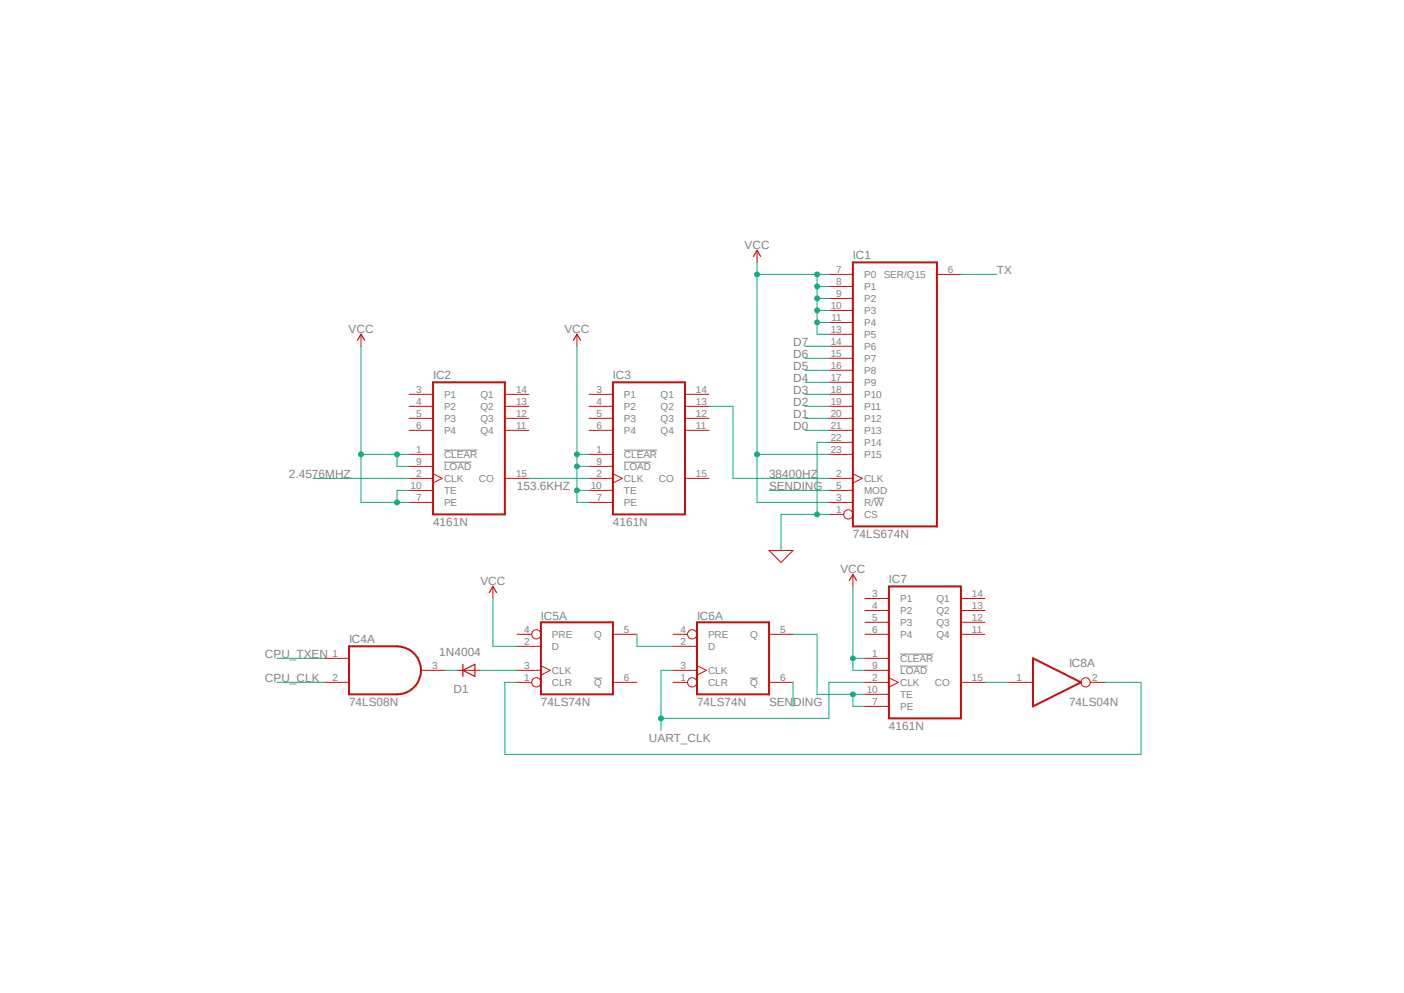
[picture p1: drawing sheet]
<svg xmlns="http://www.w3.org/2000/svg" width="297mm" height="210mm" viewBox="0 0 297 210" stroke-linecap="round" stroke-linejoin="round" font-family="sans-serif">
<path d="M55.5 50.1l186.1 109.6M241.6 50.1l-186.1 109.6" fill="none" stroke="#fff" stroke-width=".21"/>
<path d="M93.9 95.2h7.1M93.9 97.7h5.8M132 95.2h7M132 97.7h5.8M184.9 105.4h2.1M190.4 138.3h7M125.7 143.4h1.6M158.7 143.4h1.6M190.4 140.9h5.8" fill="none" stroke="#808080" stroke-width=".21"/>
<path d="M180.4 55.5h17.8v55.8h-17.8zM91.6 80.9h15.2v27.9h-15.2zM129.7 80.9h15.2v27.9h-15.2zM73.8 136.7h10.2a5.1 5.1 0 0 1 5.1 5.1 5.1 5.1 0 0 1-5.1 5.1h-10.2zM114.4 131.6h15.3v15.3h-15.3zM147.4 131.6h15.3v15.3h-15.3zM188 124h15.3v27.9h-15.3zM218.5 139.2l10.2 5.1-10.2 5.1z" fill="none" stroke="#c90d0c" stroke-width=".42"/>
<g fill="none" stroke="#c90d0c" stroke-width=".21">
<path d="M160.1 53v2.5M175.3 58h5.1M198.2 58h5.1M76.4 70.7v2.5M122 70.7v2.5M175.3 60.6h5.1M175.3 63.1h5.1M175.3 65.7h5.1M175.3 68.2h5.1M175.3 70.7h5.1M175.3 73.2h5.1M175.3 75.8h5.1"/>
<path d="M175.3 78.3h5.1M86.5 83.4h5.1M86.5 85.9h5.1M86.5 88.5h5.1M86.5 91h5.1M86.5 96.1h5.1M86.5 98.6h5.1M106.8 83.4h5.1M106.8 85.9h5.1M106.8 88.5h5.1M106.8 91h5.1M124.6 83.4h5.1"/>
<path d="M124.6 85.9h5.1M124.6 88.5h5.1M124.6 91h5.1M124.6 96.1h5.1M124.6 98.6h5.1M144.9 83.4h5.1M144.9 85.9h5.1M144.9 88.5h5.1M144.9 91h5.1M175.3 80.9h5.1M175.3 83.4h5.1M175.3 85.9h5.1"/>
<path d="M175.3 88.5h5.1M175.3 91h5.1M175.3 93.6h5.1M175.3 96.1h5.1M86.5 101.2h5.1M86.5 106.3h5.1M86.5 103.7h5.1M91.6 100.2l2 1-2 1M106.8 101.2h5.1M124.6 101.2h5.1M124.6 106.3h5.1M124.6 103.7h5.1"/>
<path d="M129.7 100.2l2 1-2 1M144.9 101.2h5.1M162.7 116.4h5.1l-2.6 2.6zM175.3 108.8h3.2M175.3 101.2h5.1M175.3 106.3h5.1M175.3 103.7h5.1M180.4 100.2l2 1-2 1M68.7 139.2h5.1M104.3 124v2.6M109.3 136.7h5.1M109.3 134.2h3.1"/>
<path d="M129.7 134.2h5M142.4 136.7h5M142.4 134.2h3.1M162.7 134.2h5.1M180.4 121.5v2.5M183 139.2h5M183 134.2h5M183 126.6h5M183 129.1h5M183 131.6h5M203.3 134.2h5.1M203.3 126.6h5.1"/>
<path d="M203.3 129.1h5.1M203.3 131.6h5.1M68.7 144.3h5.1M89.1 141.8h5M96.6 141.8h5.1M109.3 144.3h3.1M109.3 141.8h5.1M114.4 140.8l2 1-2 1M129.7 144.3h5M142.4 144.3h3.1M142.4 141.8h5M147.4 140.8l2 1-2 1"/>
<path d="M162.7 144.3h5.1M183 144.3h5M183 141.8h5M183 146.9h5M183 149.4h5M188 143.3l2 1-2 1M203.3 144.3h5.1M213.4 144.3h5.1M230.7 144.3h3.1"/>
<circle cx="179.4" cy="108.8" r=".98"/>
<circle cx="113.4" cy="134.2" r=".98"/>
<circle cx="146.4" cy="134.2" r=".98"/>
<circle cx="113.4" cy="144.3" r=".98"/>
<circle cx="146.4" cy="144.3" r=".98"/>
<circle cx="229.7" cy="144.3" r=".98"/>
</g>
<path d="M159.4 54.2l.7-1.2 .8 1.2M75.6 72l.8-1.3 .7 1.3M121.3 72l.7-1.3 .8 1.3M103.5 125.3l.8-1.3 .7 1.3M179.7 122.8l.7-1.3 .8 1.3M97.9 141.8l2.6-1.3v2.5zM97.9 140.5v2.5" fill="none" stroke="#c90d0c" stroke-width=".25"/>
<path d="M86.5 103.7h-2.5v2.6h2.5M111.9 101.2h12.7" fill="none" stroke="#0dab76" stroke-width=".21"/>
<circle cx="84" cy="106.3" r=".51" fill="#0dab76"/>
<g fill="none" stroke="#0dab76" stroke-width=".21">
<path d="M76.4 73.2v33.1h7.6M76.4 96.1h10.1M84 96.1v2.5h2.5"/>
<circle cx="84" cy="106.3" r=".51"/>
</g>
<circle cx="76.4" cy="96.1" r=".51" fill="#0dab76"/>
<circle cx="76.4" cy="96.1" r=".51" fill="none" stroke="#0dab76" stroke-width=".21"/>
<circle cx="84" cy="96.1" r=".51" fill="#0dab76"/>
<g fill="none" stroke="#0dab76" stroke-width=".21">
<path d="M122 73.2v22.9h2.6"/>
<circle cx="84" cy="96.1" r=".51"/>
</g>
<circle cx="122" cy="96.1" r=".51" fill="#0dab76"/>
<g fill="none" stroke="#0dab76" stroke-width=".21">
<path d="M122 98.6h2.6M122 96.1v10.2h2.6M122 103.7h2.6"/>
<circle cx="122" cy="96.1" r=".51"/>
</g>
<circle cx="122" cy="103.7" r=".51" fill="#0dab76"/>
<circle cx="122" cy="103.7" r=".51" fill="none" stroke="#0dab76" stroke-width=".21"/>
<circle cx="122" cy="98.6" r=".51" fill="#0dab76"/>
<g fill="none" stroke="#0dab76" stroke-width=".21">
<path d="M160.1 55.5v50.8h15.2M160.1 96.1h15.2"/>
<circle cx="122" cy="98.6" r=".51"/>
</g>
<circle cx="160.1" cy="96.1" r=".51" fill="#0dab76"/>
<g fill="none" stroke="#0dab76" stroke-width=".21">
<path d="M172.8 58h2.5"/>
<circle cx="160.1" cy="96.1" r=".51"/>
</g>
<circle cx="160.1" cy="58" r=".51" fill="#0dab76"/>
<g fill="none" stroke="#0dab76" stroke-width=".21">
<path d="M160.1 58h12.7v2.6h2.5"/>
<circle cx="160.1" cy="58" r=".51"/>
</g>
<circle cx="172.8" cy="58" r=".51" fill="#0dab76"/>
<g fill="none" stroke="#0dab76" stroke-width=".21">
<path d="M172.8 60.6v2.5"/>
<circle cx="172.8" cy="58" r=".51"/>
</g>
<circle cx="172.8" cy="60.6" r=".51" fill="#0dab76"/>
<g fill="none" stroke="#0dab76" stroke-width=".21">
<path d="M175.3 63.1h-2.5v2.6"/>
<circle cx="172.8" cy="60.6" r=".51"/>
</g>
<circle cx="172.8" cy="63.1" r=".51" fill="#0dab76"/>
<g fill="none" stroke="#0dab76" stroke-width=".21">
<path d="M175.3 65.7h-2.5v2.5"/>
<circle cx="172.8" cy="63.1" r=".51"/>
</g>
<circle cx="172.8" cy="65.7" r=".51" fill="#0dab76"/>
<g fill="none" stroke="#0dab76" stroke-width=".21">
<path d="M175.3 68.2h-2.5v2.5"/>
<circle cx="172.8" cy="65.7" r=".51"/>
</g>
<circle cx="172.8" cy="68.2" r=".51" fill="#0dab76"/>
<g fill="none" stroke="#0dab76" stroke-width=".21">
<path d="M172.8 70.7h2.5M104.3 126.6v10.1h5M180.4 139.2h2.6M180.4 124v17.8h2.6"/>
<circle cx="172.8" cy="68.2" r=".51"/>
</g>
<circle cx="180.4" cy="139.2" r=".51" fill="#0dab76"/>
<g fill="none" stroke="#0dab76" stroke-width=".21">
<path d="M175.3 93.6h-2.5v15.2M175.3 108.8h-10.1v7.6"/>
<circle cx="180.4" cy="139.2" r=".51"/>
</g>
<circle cx="172.8" cy="108.8" r=".51" fill="#0dab76"/>
<g fill="none" stroke="#0dab76" stroke-width=".21">
<path d="M203.3 58h7.6M170.3 78.3h5M170.3 75.8h5M170.3 73.2h5M170.3 91h5M170.3 88.5h5M170.3 85.9h5M170.3 83.4h5M170.3 80.9h5M162.7 103.7h12.6M58.6 139.2h10.1M134.7 134.2v2.5h7.7"/>
<path d="M58.6 144.3h10.1M94.1 141.8h2.5M101.7 141.8h7.6M142.4 141.8h-2.6v12.7M167.8 144.3v5.1M183 144.3h-7.7v7.6h-35.5"/>
<circle cx="172.8" cy="108.8" r=".51"/>
</g>
<circle cx="139.8" cy="151.9" r=".51" fill="#0dab76"/>
<g fill="none" stroke="#0dab76" stroke-width=".21">
<path d="M172.8 134.2v12.7h10.2M180.4 146.9v2.5h2.6"/>
<circle cx="139.8" cy="151.9" r=".51"/>
</g>
<circle cx="180.4" cy="146.9" r=".51" fill="#0dab76"/>
<g fill="none" stroke="#0dab76" stroke-width=".21">
<path d="M150 85.9h5.1v15.3h20.2M66.2 101.2h20.3M167.8 134.2h5M109.3 144.3h-2.5v15.3h134.6v-15.3h-7.6M208.4 144.3h5"/>
<circle cx="180.4" cy="146.9" r=".51"/>
</g>
<g font-size="2.5" fill="#808080">
<text x="157.5" y="52.7">VCC</text>
<text x="180.4" y="54.9">IC1</text>
<text x="210.9" y="58">TX</text>
<text x="73.7" y="70.5">VCC</text>
<text x="119.4" y="70.5">VCC</text>
<text x="167.8" y="75.8">D6</text>
<text x="167.8" y="73.2">D7</text>
<text x="91.6" y="80.2">IC2</text>
<text x="129.7" y="80.2">IC3</text>
<text x="167.8" y="83.4">D3</text>
<text x="167.8" y="80.9">D4</text>
<text x="167.8" y="78.3">D5</text>
<text x="167.8" y="88.5">D1</text>
<text x="167.8" y="85.9">D2</text>
<text x="167.8" y="91">D0</text>
<text x="61.1" y="101.2">2.4576MHZ</text>
<text x="162.7" y="101.2">38400HZ</text>
<text x="109.3" y="103.7">153.6KHZ</text>
<text x="162.7" y="103.7">SENDING</text>
<text x="91.6" y="111.3">4161N</text>
<text x="129.7" y="111.3">4161N</text>
<text x="180.4" y="113.9">74LS674N</text>
<text x="101.6" y="123.8">VCC</text>
<text x="177.8" y="121.2">VCC</text>
<text x="188" y="123.4">IC7</text>
<text x="114.4" y="131">IC5A</text>
<text x="147.4" y="131">IC6A</text>
<text x="73.8" y="136.1">IC4A</text>
<text x="56.1" y="139.2">CPU_TXEN</text>
<text x="92.9" y="138.7">1N4004</text>
<text x="226.1" y="141.1">IC8A</text>
<text x="56.1" y="144.3">CPU_CLK</text>
<text x="73.8" y="149.4">74LS08N</text>
<text x="96" y="146.6">D1</text>
<text x="114.4" y="149.4">74LS74N</text>
<text x="147.4" y="149.4">74LS74N</text>
<text x="162.7" y="149.4">SENDING</text>
<text x="226.1" y="149.4">74LS04N</text>
<text x="188" y="154.5">4161N</text>
<text x="137.3" y="157">UART_CLK</text>
</g>
<g font-size="2.1" fill="#808080">
<text x="176.9" y="57.7">7</text>
<text x="182.8" y="58.8">P0</text>
<text x="186.9" y="58.8">SER/Q15</text>
<text x="200.5" y="57.7">6</text>
<text x="175.7" y="65.3">10</text>
<text x="176.9" y="60.2">8</text>
<text x="176.9" y="62.7">9</text>
<text x="182.8" y="61.3">P1</text>
<text x="182.8" y="63.9">P2</text>
<text x="175.7" y="70.4">13</text>
<text x="175.9" y="67.8">11</text>
<text x="182.8" y="66.4">P3</text>
<text x="182.8" y="69">P4</text>
<text x="182.8" y="71.5">P5</text>
<text x="175.7" y="72.9">14</text>
<text x="175.7" y="75.4">15</text>
<text x="175.7" y="78">16</text>
<text x="182.8" y="74">P6</text>
<text x="182.8" y="76.5">P7</text>
<text x="88.1" y="83.1">3</text>
<text x="109.2" y="83.1">14</text>
<text x="126.2" y="83.1">3</text>
<text x="147.2" y="83.1">14</text>
<text x="175.7" y="80.5">17</text>
<text x="175.7" y="83.1">18</text>
<text x="182.8" y="79.1">P8</text>
<text x="182.8" y="81.6">P9</text>
<text x="88.1" y="85.6">4</text>
<text x="88.1" y="88.1">5</text>
<text x="93.9" y="84.2">P1</text>
<text x="93.9" y="86.7">P2</text>
<text x="93.9" y="89.2">P3</text>
<text x="101.6" y="84.2">Q1</text>
<text x="101.6" y="86.7">Q2</text>
<text x="101.6" y="89.2">Q3</text>
<text x="109.2" y="85.6">13</text>
<text x="109.2" y="88.1">12</text>
<text x="126.2" y="85.6">4</text>
<text x="126.2" y="88.1">5</text>
<text x="132" y="84.2">P1</text>
<text x="132" y="86.7">P2</text>
<text x="132" y="89.2">P3</text>
<text x="139.7" y="84.2">Q1</text>
<text x="139.7" y="86.7">Q2</text>
<text x="139.7" y="89.2">Q3</text>
<text x="147.2" y="85.6">13</text>
<text x="147.2" y="88.1">12</text>
<text x="175.7" y="85.6">19</text>
<text x="175.7" y="88.1">20</text>
<text x="182.8" y="84.2">P10</text>
<text x="182.8" y="86.7">P11</text>
<text x="182.8" y="89.2">P12</text>
<text x="88.1" y="95.8">1</text>
<text x="88.1" y="90.7">6</text>
<text x="93.9" y="91.8">P4</text>
<text x="101.6" y="91.8">Q4</text>
<text x="109.2" y="90.7">11</text>
<text x="126.2" y="95.8">1</text>
<text x="126.2" y="90.7">6</text>
<text x="132" y="91.8">P4</text>
<text x="139.7" y="91.8">Q4</text>
<text x="147.2" y="90.7">11</text>
<text x="175.7" y="90.7">21</text>
<text x="175.7" y="93.2">22</text>
<text x="175.7" y="95.8">23</text>
<text x="182.8" y="91.8">P13</text>
<text x="182.8" y="94.3">P14</text>
<text x="88.1" y="98.3">9</text>
<text x="88.1" y="100.8">2</text>
<text x="93.9" y="96.9">CLEAR</text>
<text x="93.9" y="99.4">LOAD</text>
<text x="93.9" y="101.9">CLK</text>
<text x="101.3" y="101.9">CO</text>
<text x="109.2" y="100.8">15</text>
<text x="126.2" y="98.3">9</text>
<text x="126.2" y="100.8">2</text>
<text x="132" y="96.9">CLEAR</text>
<text x="132" y="99.4">LOAD</text>
<text x="132" y="101.9">CLK</text>
<text x="139.4" y="101.9">CO</text>
<text x="147.2" y="100.8">15</text>
<text x="176.9" y="100.8">2</text>
<text x="182.8" y="101.9">CLK</text>
<text x="182.8" y="96.9">P15</text>
<text x="86.9" y="103.4">10</text>
<text x="88.1" y="105.9">7</text>
<text x="93.9" y="104.5">TE</text>
<text x="93.9" y="107">PE</text>
<text x="125" y="103.4">10</text>
<text x="126.2" y="105.9">7</text>
<text x="132" y="104.5">TE</text>
<text x="132" y="107">PE</text>
<text x="176.9" y="105.9">3</text>
<text x="176.9" y="103.4">5</text>
<text x="182.8" y="107">R/W</text>
<text x="182.8" y="104.5">MOD</text>
<text x="176.9" y="108.4">1</text>
<text x="182.8" y="109.6">CS</text>
<text x="184.5" y="126.2">3</text>
<text x="184.5" y="128.7">4</text>
<text x="184.5" y="131.3">5</text>
<text x="190.4" y="127.3">P1</text>
<text x="190.4" y="129.9">P2</text>
<text x="198.1" y="127.3">Q1</text>
<text x="198.1" y="129.9">Q2</text>
<text x="205.6" y="126.2">14</text>
<text x="205.6" y="128.7">13</text>
<text x="205.6" y="131.3">12</text>
<text x="110.9" y="136.4">2</text>
<text x="110.9" y="133.8">4</text>
<text x="116.8" y="137.5">D</text>
<text x="116.8" y="134.9">PRE</text>
<text x="125.7" y="134.9">Q</text>
<text x="132" y="133.8">5</text>
<text x="143.9" y="136.4">2</text>
<text x="143.9" y="133.8">4</text>
<text x="149.8" y="137.5">D</text>
<text x="149.8" y="134.9">PRE</text>
<text x="158.7" y="134.9">Q</text>
<text x="165" y="133.8">5</text>
<text x="184.5" y="133.8">6</text>
<text x="190.4" y="134.9">P4</text>
<text x="190.4" y="132.4">P3</text>
<text x="198.1" y="134.9">Q4</text>
<text x="198.1" y="132.4">Q3</text>
<text x="205.6" y="133.8">11</text>
<text x="70.3" y="138.9">1</text>
<text x="70.3" y="144">2</text>
<text x="91.4" y="141.4">3</text>
<text x="110.9" y="144">1</text>
<text x="110.9" y="141.4">3</text>
<text x="116.8" y="142.5">CLK</text>
<text x="132" y="144">6</text>
<text x="143.9" y="144">1</text>
<text x="143.9" y="141.4">3</text>
<text x="149.8" y="142.5">CLK</text>
<text x="165" y="144">6</text>
<text x="184.5" y="138.9">1</text>
<text x="184.5" y="141.4">9</text>
<text x="184.5" y="144">2</text>
<text x="190.4" y="140">CLEAR</text>
<text x="190.4" y="142.5">LOAD</text>
<text x="205.6" y="144">15</text>
<text x="215" y="144">1</text>
<text x="231" y="144">2</text>
<text x="116.8" y="145.1">CLR</text>
<text x="125.7" y="145.1">Q</text>
<text x="149.8" y="145.1">CLR</text>
<text x="158.7" y="145.1">Q</text>
<text x="183.3" y="146.5">10</text>
<text x="184.5" y="149.1">7</text>
<text x="190.4" y="147.6">TE</text>
<text x="190.4" y="145.1">CLK</text>
<text x="197.8" y="145.1">CO</text>
<text x="190.4" y="150.2">PE</text>
</g>
</svg>
